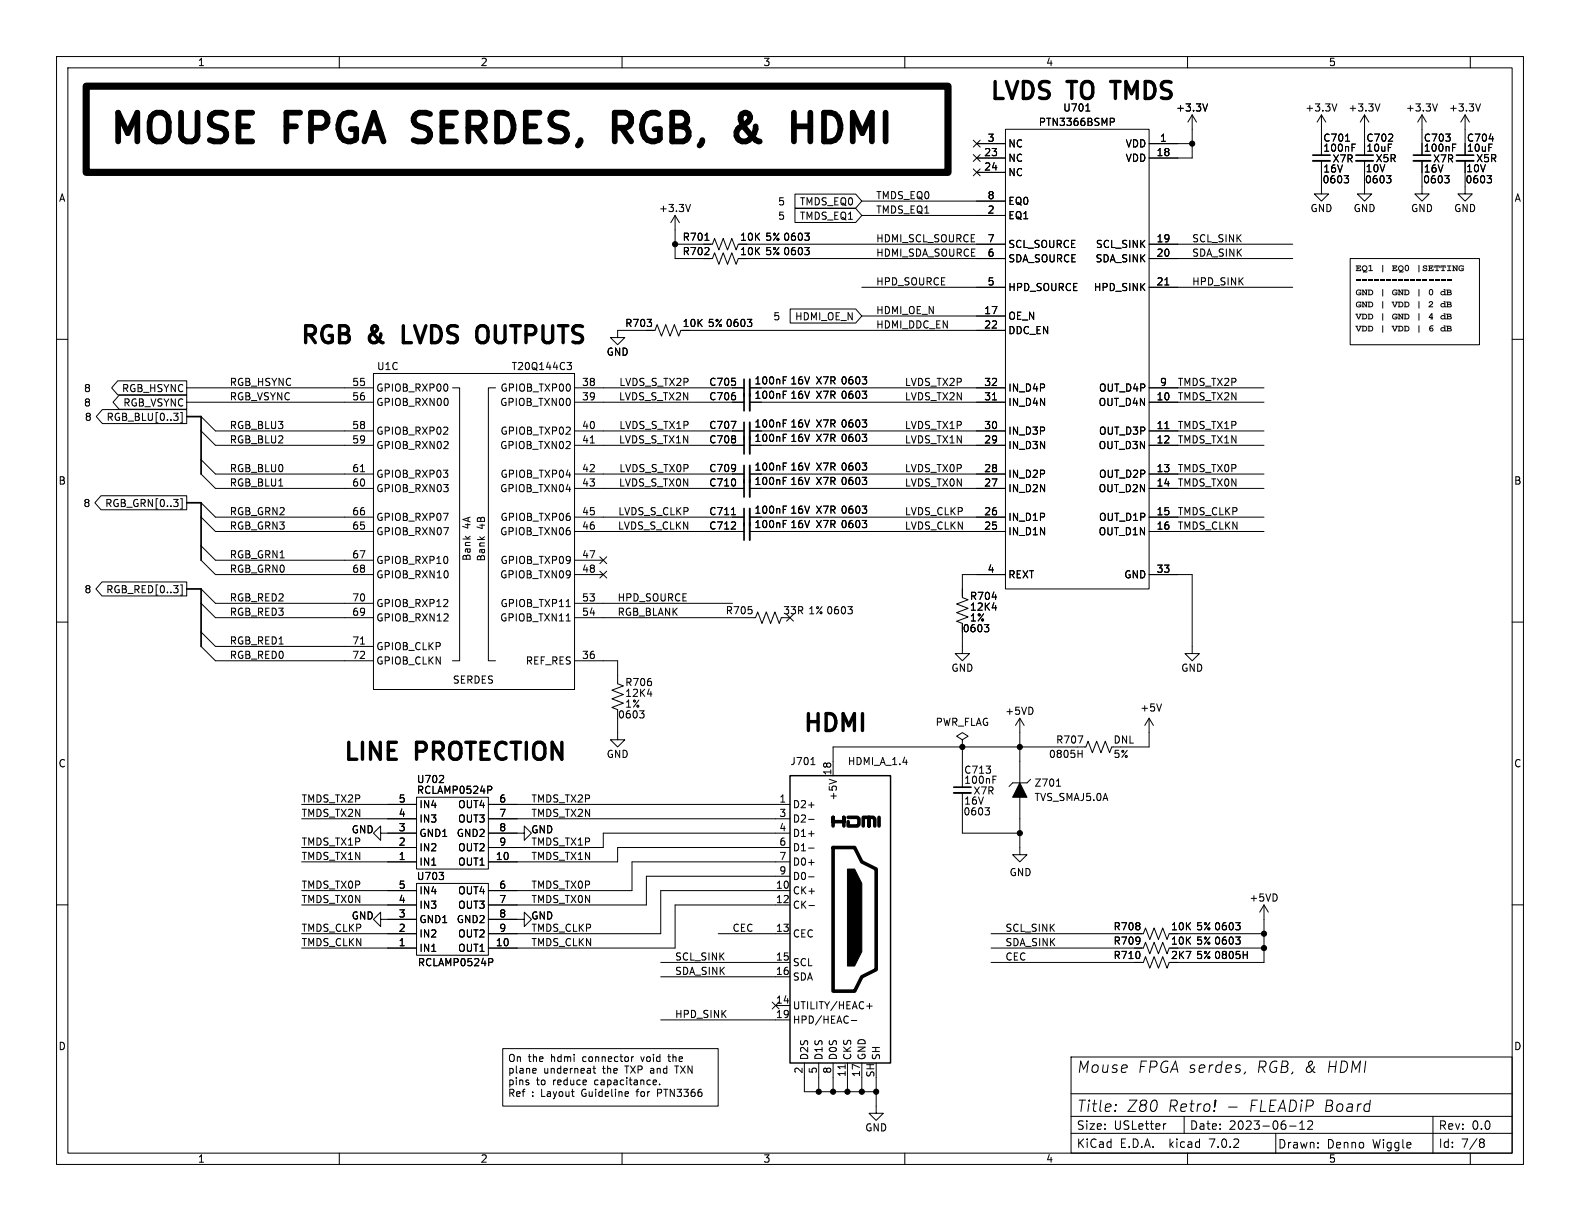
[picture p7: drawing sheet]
<svg xmlns="http://www.w3.org/2000/svg" width="279mm" height="216mm" viewBox="0 0 279 216" stroke-linecap="round" stroke-linejoin="round" font-family="sans-serif">
<g fill="none" stroke="#000" stroke-width=".18">
<path d="M10 10h259.4v195.9h-259.4zM12 12h255.4v191.9h-255.4zM60 10v2M110 10v2M160 10v2M192 19.6h.7M210 10v2M213.5 18.4l-.4 1.2M236.4 18.4l-.4 1.2M244 18.4l-.4 1.2M254.2 18.4l-.4 1.2M260 10v2"/>
<path d="M261.8 18.4l-.4 1.2M119.4 38.1v7.6h6.6l.4-1 .7 2 .8-2 .8 2 .7-2 .8 2 .4-1M119.4 38.1l-.8 1.3M119.4 38.1l.7 1.3M122.1 36.1l-.4 1.3M140.6 36.9h10.7l1.1 1.2-1.1 1.2h-10.7zM140.6 34.3h10.7l1.1 1.3-1.1 1.2h-10.7zM152.4 38.1h25.4M152.4 35.6h25.4M172.1 29.9l1.2 1.2M172.1 24.8l1.2 1.2M172.1 27.3l1.2 1.2"/>
<path d="M172.7 25.4h5.1M172.7 27.9h5.1M172.7 30.5h5.1M173.3 29.9l-1.2 1.2M173.3 24.8l-1.2 1.2M173.3 27.3l-1.2 1.2M177.8 22.9h25.4v81.2h-25.4zM196.3 20.9h.5l.3 .2-.2 .4-.6 .1M203.2 25.4h7.6M210.8 20.3l-.7 1.3M210.8 20.3v7.6h-7.6M210.8 20.3l.8 1.3"/>
<path d="M233.7 28.4v5.9h1.2l-1.2 1.3-1.3-1.3h1.3M233.7 20.3v5.1M233.7 20.3l-.8 1.3M233.7 20.3l.7 1.3M237.7 31.1h.8l-.4 .5M237.9 25h.8M238.2 31.6l.3 .2v.3l-.3 .2M239.1 25.5h.6M241.3 28.4v5.9h1.3l-1.3 1.3-1.3-1.3h1.3M241.3 20.3l-.8 1.3M241.3 20.3v5.1M241.3 20.3l.8 1.3"/>
<path d="M245.2 31.1h.8l-.5 .5M245.7 31.6l.3 .2v.3l-.3 .2M251.5 28.4v5.9h1.2l-1.2 1.3-1.3-1.3h1.3M251.5 20.3v5.1M251.5 20.3l-.8 1.3M251.5 20.3l.7 1.3M255.5 31.1h.8l-.5 .5M256 31.6l.3 .2v.3l-.3 .2M256.9 25.5h.6M259.1 28.4v5.9h1.2l-1.2 1.3-1.3-1.3h1.3M259.1 20.3l-.8 1.3M259.1 20.3v5.1"/>
<path d="M259.1 20.3l.7 1.3M263 31.1h.7l-.4 .5M263.5 31.6l.2 .2v.3l-.2 .2M10 60h2M119.4 43.2h6.6l.4-1 .7 2 .8-2 .8 2 .7-2 .8 2 .4-1M120.4 58.4l-.4 1-.7-2-.8 2-.8-2-.7 2-.8-2-.4 1h-6.6v1.3h1.3l-1.3 1.3-1.3-1.3h1.3M121.9 58.4h55.9M124.7 42.5h.7M132.1 43.2h45.7M132.1 45.7h45.7M132.2 56.5h.7l-.4 .5M132.7 57l.2 .2v.3l-.2 .2"/>
<path d="M139.7 54.6h11.6l1.1 1.3-1.1 1.2h-11.6zM142.3 41.2h.8l-.4 .5M142.3 43.8h.8l-.4 .5M142.9 41.7l.2 .3v.3l-.2 .2M142.9 44.3l.2 .2v.3l-.2 .2M152.4 55.9h25.4M152.4 50.8h25.4M203.2 43.2h25.4M203.2 45.7h25.4M203.2 50.8h25.4M206 50.4h.7M238.8 45.7h22.8v15.3h-22.8z"/>
<path d="M267.4 60h2M18.1 72.4h14.9v2.5h-14.9l-1.1-1.2zM20.8 67.3h12.2v2.5h-12.2l-1.1-1.2zM21.1 69.9h11.9v2.5h-11.9l-1.1-1.3zM30.7 73.1h.8l-.4 .5M31.4 73.6l.1 .2-.1 .5M31.9 72.9h.3v1.9h-.3M33 71.1h33M33 68.6h33M35.6 73.7l2.5 2.5h27.9M35.6 76.2l2.5 2.5h27.9M66 66h35.6v55.9h-35.6z"/>
<path d="M80 68.6h1.3v48.2h-1.3M87.6 68.6h-1.2v48.2h1.2M100.3 64.1h.8l-.5 .5 .4 .1 .1 .4-.3 .3h-.3M101.6 71.1h30M101.6 76.2h30M101.6 78.7h30M101.6 68.6h30M104.4 78.3h.7M132.6 71.1h45.2M132.6 76.2h45.2M132.6 78.7h45.2M132.6 68.6h45.2"/>
<path d="M138.5 66.6h.6M138.5 69.2h.6M138.5 74.2h.6M138.5 76.8h.6M152.5 66.6h.8l-.5 .5M152.5 69.2h.8l-.5 .5M152.5 74.2h.8l-.5 .5M152.5 76.8h.8l-.5 .5M153 67.1l.3 .3v.3l-.3 .2M153 69.7l.3 .2v.3l-.3 .2M153 74.7l.3 .3v.3l-.3 .2M153 77.3l.3 .2v.3l-.3 .3"/>
<path d="M175.5 70.7h.7M203.2 71.1h20.3M203.2 76.2h20.3M203.2 78.7h20.3M203.2 68.6h20.3M206 75.8h.7M17.9 87.7h15.1v2.4h-15.1l-1.1-1.2zM31.9 88.2h.3v1.8h-.3M35.6 81.3l2.5 2.5h27.9M35.6 83.8l2.5 2.6h27.9M35.6 88.9l2.5 2.5h27.9M35.6 91.4l2.5 2.6h27.9"/>
<path d="M35.6 99.1l2.5 2.5h27.9M35.6 96.5l2.5 2.6h27.9M63.7 83.4h.8M101.6 83.8h30M101.6 86.4h30M101.6 91.4h30M101.6 94h30M101.6 99.1h5.1M106.1 98.5l1.2 1.2M107.3 98.5l-1.2 1.2M129.4 91h.7M132.6 83.8h45.2"/>
<path d="M132.6 86.4h45.2M132.6 91.4h45.2M132.6 94h45.2M138.5 81.9h.6M138.5 89.5h.6M138.5 84.4h.6M138.5 92h.6M152.5 81.9h.8l-.5 .5M152.5 89.5h.8l-.5 .5M152.5 84.4h.8l-.5 .5M152.5 92h.8l-.5 .5M153 82.4l.3 .2v.3l-.3 .2"/>
<path d="M153 84.9l.3 .2v.3l-.3 .3M153 90l.3 .2v.3l-.3 .3M153 92.5l.3 .3v.3l-.3 .2M203.2 83.8h20.3M203.2 86.4h20.3M203.2 91.4h20.3M203.2 94h20.3M10 110h2M18 102.9h15v2.5h-15l-1-1.3zM31.9 103.4h.3v1.8h-.3M35.6 114.3l2.5 2.5h27.9M35.6 104.1l2.5 2.6h27.9"/>
<path d="M35.6 106.7l2.5 2.5h27.9M35.6 111.8l2.5 2.5h27.9M63.7 113.9h.8M100.1 107.3h.8M100.1 109.8h.8M101.6 116.8h7.6v4.1l1 .4-2 .7 2 .8-2 .8 2 .7-2 .8 1 .4M101.6 109.2h32l.4-1 .7 2 .8-2 .8 2 .7-2 .8 2 .4-1M101.6 101.6h5.1M101.6 106.7h27.9M106.1 101l1.2 1.2M107.3 101l-1.2 1.2M139.1 108.6l1.2 1.2"/>
<path d="M140.3 108.6l-1.2 1.2M149.9 107.3h.8l-.4 .5M150.5 107.8l.2 .2v.3l-.2 .2M170.2 111.8v3.8h1.2l-1.2 1.2-1.3-1.2h1.3M174.1 110.4h.7l-.4 .5M174.6 110.9l.2 .3v.3l-.2 .2M175.5 107.5h.7M177.8 101.6h-7.6v4.1l1 .3-2 .8 2 .8-2 .7 2 .8-2 .8 1 .3M203.2 101.6h7.6v14h1.3l-1.3 1.2-1.3-1.2h1.3M267.4 110h2M77.7 138.4h.7M78.4 137.2v.5"/>
<path d="M86.3 139h.4l.3 .3-.1 .3-.6 .1M109.2 127v3.8h1.3l-1.3 1.3-1.3-1.3h1.3M113.1 125.7h.8l-.4 .5M113.6 126.2l.3 .2v.3l-.3 .3M114.5 122.7h.8M143.4 135.2h.7M146.6 137.8l1.3 .4M170.2 130.8l1-.6-1-.7-1 .7 1 .6v1.3M170.2 132.1h.1M170.2 132.1v5.1M175.6 137.2h.6M180.3 127l-.7 1.3"/>
<path d="M180.3 127v11.4M180.3 127l.8 1.3M182.2 137.8l-.6 .6h-2.5l-.7 .7M186.8 139h.7M190.6 133.3h.8M191.4 132.7v1.2M196.6 132.1l-.4 1-.7-2-.8 2-.8-2-.7 2-.8-2-.4 1h-44.7v5.1M203.2 127l-.8 1.3M203.2 127v5.1h-5.1M203.2 127l.8 1.3M205.4 124.5l-.4 1.2M10 160h2"/>
<path d="M53.3 142.2h20.4M53.3 157.5h20.4M53.3 144.8h20.4M53.3 149.9h20.4M53.3 152.4h20.4M67.3 147.3v-1.2l-1.3 1.2 1.3 1.3v-1.3h6.4M73.7 141h12.7v12.7h-12.7zM73.7 156.2h12.7v12.7h-12.7zM86.4 147.3h6.3v-1.2l1.3 1.2-1.3 1.3v-1.3M86.4 142.2h53.3M86.4 144.8h53.3M139.7 152.4h-27.9v5.1h-25.4"/>
<path d="M139.7 157.5h-22.9v7.6h-30.4M139.7 154.9h-25.4v5.1h-27.9M139.7 147.3h-33v2.6h-20.3M139.7 149.9h-30.5v2.5h-22.8M143 144.9h1M143 150h1M143 155h1M170.2 140.2v7.1h10.1M174.2 142.8h.8l-.4 .5M174.7 143.3l.3 .3v.3l-.3 .2M180.3 141v10.1h1.3l-1.3 1.3-1.2-1.3h1.2M267.4 160h2"/>
<path d="M53.3 160h20.4M53.3 165.1h20.4M53.3 167.6h20.4M67.3 162.6v-1.3l-1.3 1.3 1.3 1.2v-1.2h6.4M86.4 162.6h6.3v-1.3l1.3 1.3-1.3 1.2v-1.2M86.4 169.5h.5l.2 .2-.1 .4-.6 .1M116.8 170.2h22.9M116.8 172.7h22.9M127 165.1h12.7M136.6 177.2l1.2 1.2M137.2 177.8h2.5M137.8 177.2l-1.2 1.2"/>
<path d="M139.7 160h-20.3v7.6h-33M143.1 160.1h.9M153.3 177.9h.9M175.3 170.2h26.9l.4-1 .7 2 .8-2 .8 2 .7-2 .8 2 .4-1M175.3 167.6h26.9l.4-1 .7 2.1 .8-2.1 .8 2.1 .7-2.1 .8 2.1 .4-1.1M175.3 165.1h26.9l.4-1 .7 2 .8-2 .8 2 .7-2 .8 2 .4-1M208.3 165.1h15.2M208.3 167.6h15.2M218.5 165.7h.8l-.4 .5M218.5 163.1h.8l-.4 .5M219.1 166.2l.2 .2v.3l-.2 .3M219.1 163.6l.2 .3v.3l-.2 .2"/>
<path d="M219.8 168.8h.8M220.6 168.2v1.3M223.5 160v10.2h-15.2M223.5 160l-.7 1.3M223.5 160l.8 1.3M88.9 185.4h38.1v10.2h-38.1zM94.6 188.9l.2 .3-.6 .1M94.8 189.7l-.2 .1M104.9 188.9h.4M105 188.5v1.1l.3 .2M111.1 193.8l-.1 .1M111.1 193.1v.2l-.6 .2"/>
<path d="M111.7 186.9v.8M112 186.9l-.3 .2M115.7 191h.3l.1 .3-.6 .1M116 191.8h-.3M116.6 191.7v.1M116.8 180.3h22.9M142.2 188v5h12.7M144.8 188v5M147.3 188v5M149.5 188.3v.7M149.9 188v5M150.5 180.4h1"/>
<path d="M152.4 188v5M154.9 190.5v6.4h1.3l-1.3 1.2-1.2-1.2h1.2M189.4 186.9h78v17h-78zM189.4 197.4h78M189.4 193.4h78M206.2 198.7l-.3 .1M209.4 197.4v3M217.3 195.8h1.5M220.2 189.5l-.2 .4M228 199.1h1.2M229.8 199.7h.9M229.8 198.6l.5-.4v1.5"/>
<path d="M231.3 198.3l.5-.1 .2 .1 .1 .3-.9 1.1h.9M253.4 197.4v6.5M60 203.9v2M110 203.9v2M160 203.9v2M189.4 200.4h78M210 203.9v2M225.6 200.4v3.5M260 203.9v2M261.9 201.4h.3l.3 .3-.3 .3M261.9 202h.3M262.2 202l.2 .2 .1 .4-.3 .3h-.3"/>
</g>
<path d="M147.3 146.1v-1.6v.8h1.9v-.8v1.6M147.3 149.9h3.8l1.3 2.5 2.5 1.3v17.8l-2.5 1.2-1.3 2.6h-3.8zM150 144.5h1.6l.3 .3v1l-.3 .3h-1.6v-.8M152.7 146.1v-1.6h1v1.6v-1.6h.7l.3 .3v1.3M155.4 144.5v1.6" fill="none" stroke="#000" stroke-width=".63"/>
<path d="M139.7 137.2h17.8v50.8h-17.8z" fill="none" stroke="#000" stroke-width=".25"/>
<g fill="#000" stroke="#000" stroke-width=".18">
<path d="M149.9 153.7h1.2l1.3 2.5v12.1l-1.3 2.5h-1.2zM180.3 138.4l1.3 2.6h-2.5z"/>
<circle cx="210.8" cy="25.4" r=".46"/>
<circle cx="119.4" cy="43.2" r=".46"/>
<circle cx="170.2" cy="132.1" r=".46"/>
<circle cx="180.3" cy="132.1" r=".46"/>
<circle cx="180.3" cy="147.3" r=".46"/>
<circle cx="223.5" cy="165.1" r=".46"/>
<circle cx="223.5" cy="167.6" r=".46"/>
<circle cx="144.8" cy="193" r=".46"/>
<circle cx="147.3" cy="193" r=".46"/>
<circle cx="149.9" cy="193" r=".46"/>
<circle cx="152.4" cy="193" r=".46"/>
<circle cx="154.9" cy="193" r=".46"/>
</g>
<path d="M232.2 28.4h3M239.8 28.4h3M249.9 28.4h3.1M257.6 28.4h3M132.6 67.1v5.5M132.6 74.7v5.6M132.6 82.3v5.6M132.6 89.9v5.6M168.7 140.2h3" fill="none" stroke="#000" stroke-width=".33"/>
<path d="M232.2 27.4h3M239.8 27.4h3M249.9 27.4h3.1M257.6 27.4h3M33 73.7h2.6v10.1M131.6 67.1v5.5M131.6 74.7v5.6M33 88.9h2.6v10.2M131.6 82.3v5.6M131.6 89.9v5.6M33 104.1h2.6v10.2M168.7 139.2h3" fill="none" stroke="#000" stroke-width=".3"/>
<path d="M15.2 15.2h152.4v15.3h-152.4z" fill="none" stroke="#000" stroke-width="1.3"/>
<path d="M110.6 19.9h-1.9v5.1M131.7 19.9l.7 .3a.93 .93 0 0 1-.2 1.4l-1.5 1M143.3 19.9v5.1M108.7 22.6h1.9M109.9 22.6l1.7 2.4M131.7 22.6l1.9 2.2M133.4 23.6l-1 1.2-.5 .2h-.7M140.4 22.3h2.9" fill="none" stroke="#000" stroke-width="1"/>
<g fill="#000">
<path d="M242 47l.5-.2v1h.2v.1h-.7v-.1h.3v-.7h-.2zM244.5 46.9h.1l-.1 1.3zM244.5 51.1l.1 .1-.1 1.2zM244.5 53.3h.1l-.1 1.3zM244.5 55.4l.1 .1-.1 1.2zM244.5 57.5l.1 .1-.1 1.2zM245.2 49.5h.8v.2h-.8zM248.5 46.9l.4-.1 .2 .3 .1 .5-.3 .3h-.3l-.2-.2v-.2h.2l.1 .2 .1 .1 .2-.2v-.4l-.2-.2-.2 .1v.4h-.2zM250.9 46.9h.1l-.1 1.3zM250.9 51.1l.1 .1-.1 1.2zM250.9 53.3h.1l-.1 1.3zM250.9 55.4l.1 .1-.1 1.2z"/>
<path d="M250.9 57.5l.1 .1-.1 1.2zM252.7 53.4l.4-.2 .3 .2v.3l-.5 .5 .5-.1v.2h-.8v-.2l.6-.5-.2-.2-.3 .2zM252.8 51.2l.4-.1 .2 .3v.5l-.2 .3h-.3l-.2-.3v-.1h.1l.1 .2h.2l.2-.2-.1-.4-.1-.1-.2 .1-.1 .4h-.1zM252.9 57.7l.3-.2 .3 .1-.1 .1-.4 .1-.1 .2 .3-.1 .2 .2 .1 .3-.2 .2h-.3l-.2-.2-.1-.1 .4 .2 .2-.2-.2-.2-.4 .2zM253.1 55.4h.2l.1 1.1-.4-.1 .1-.2h-.4v-.2h.4v-.4l-.2 .4h-.2zM254.8 51.6l.3-.2 .3 .1-.1-.3 .3-.1v.9l.1 .2h-.8l-.2-.4 .5 .3 .2-.3-.3-.2-.4 .2zM254.8 53.7l.3-.1 .3 .1-.1-.4h.3v.9l.1 .1h-.8l-.2-.3 .5 .2 .2-.3-.3-.2-.4 .3zM254.8 55.8l.3-.1 .3 .1-.1-.4h.3v.9l.1 .1h-.8l-.2-.3 .5 .2 .2-.2-.3-.2-.4 .2zM254.8 58l.3-.2 .3 .1-.1-.3 .3-.1v.9l.1 .2h-.8l-.2-.4 .5 .3 .2-.3-.3-.2-.4 .2zM255.8 51.2l.8 .1v.4l.1 .2v.2l-.9 .1 .1-.4h.2v.2l.5-.1-.2-.1h-.5v-.4h.2v.2h.3l.1-.2h-.7zM255.8 53.4h.8v.4l.1 .2v.2l-.9 .1 .1-.4h.2v.3l.5-.1-.2-.2h-.5v-.4h.2v.2h.3l.1-.1-.7-.1zM255.8 55.5l.8 .1v.3l.1 .3v.2l-.9 .1 .1-.5h.2v.3l.5-.1-.2-.1-.5-.1v-.4h.2v.3l.3-.1 .1-.1-.7-.1z"/>
<path d="M255.8 57.6l.8 .1v.4l.1 .2v.2l-.9 .1 .1-.4h.2v.2l.5-.1-.2-.1h-.5v-.4h.2v.2h.3l.1-.2h-.7z"/>
</g>
<g font-size="7.1">
<text x="19.7" y="27.3">MOUSE</text>
<text x="51" y="27.3">FPGA SERDES,</text>
<text x="112.1" y="27.3">RGB,</text>
<text x="135.1" y="27.3">&amp;</text>
<text x="146.8" y="27.3">HDMI</text>
</g>
<g font-size="4.2">
<text x="175.3" y="17.8">LVDS TO TMDS</text>
<text x="53.3" y="61">RGB &amp;</text>
<text x="72.4" y="61">LVDS OUTPUTS</text>
<text x="142.2" y="129.5">HDMI</text>
<text x="61" y="134.6">LINE</text>
<text x="73.8" y="134.6">PROTECTION</text>
</g>
<g font-size="2.8">
<text x="190.4" y="189.9">Mouse</text>
<text x="201.1" y="189.9">FPGA serdes,</text>
<text x="222" y="189.9">RGB, &amp;</text>
<text x="234.4" y="189.9">HDMI</text>
<text x="190.4" y="196.8">Title:</text>
<text x="199.2" y="196.8">Z80</text>
<text x="206.4" y="196.8">Retro!</text>
<text x="220.6" y="196.8">FLEADiP Board</text>
</g>
<g font-size="2.1">
<text x="190.4" y="203.1">KiCad</text>
<text x="190.4" y="199.9">Size:</text>
<text x="197" y="199.9">USLetter</text>
<text x="198.1" y="203.1">E.D.A.</text>
<text x="206.8" y="203.1">kicad</text>
<text x="210.4" y="199.9">Date:</text>
<text x="213.9" y="203.1">7.0.2</text>
<text x="217.3" y="199.9">2023-06-12</text>
<text x="226" y="203.2">Drawn:</text>
<text x="234.7" y="203.2">Denno</text>
<text x="242.7" y="203.2">Wiggle</text>
<text x="254.4" y="199.9">Rev:</text>
<text x="254.4" y="203.1">Id:</text>
<text x="258.4" y="203.1">7/8</text>
<text x="260.3" y="199.9">0.0</text>
</g>
<g font-size="1.8">
<text x="35" y="11.8">1</text>
<text x="85" y="11.8">2</text>
<text x="135" y="11.8">3</text>
<text x="185" y="11.8">4</text>
<text x="235" y="11.8">5</text>
<text x="183.6" y="22.4">PTN3366BSMP</text>
<text x="188" y="19.9">U701</text>
<text x="207.9" y="19.9">+3.3V</text>
<text x="230.8" y="19.9">+3.3V</text>
<text x="238.4" y="19.9">+3.3V</text>
<text x="248.6" y="19.9">+3.3V</text>
<text x="256.2" y="19.9">+3.3V</text>
<text x="174" y="27.7">23</text>
<text x="174.6" y="25.1">3</text>
<text x="178.3" y="28.8">NC</text>
<text x="178.3" y="26.2">NC</text>
<text x="198.9" y="26.2">VDD</text>
<text x="198.9" y="28.8">VDD</text>
<text x="204.5" y="27.7">18</text>
<text x="205.1" y="25.1">1</text>
<text x="233.9" y="25.2">C701</text>
<text x="233.9" y="27">100nF</text>
<text x="235.6" y="28.9">X7R</text>
<text x="241.6" y="25.2">C702</text>
<text x="241.6" y="27">10uF</text>
<text x="243.2" y="28.8">X5R</text>
<text x="251.7" y="25.2">C703</text>
<text x="251.7" y="27">100nF</text>
<text x="253.4" y="28.9">X7R</text>
<text x="259.3" y="25.2">C704</text>
<text x="259.3" y="27">10uF</text>
<text x="261" y="28.8">X5R</text>
<text x="10.4" y="35.8">A</text>
<text x="154.9" y="35.3">TMDS_EQ0</text>
<text x="174" y="30.2">24</text>
<text x="174.6" y="35.3">8</text>
<text x="178.3" y="31.3">NC</text>
<text x="233.8" y="32.6">0603</text>
<text x="233.9" y="30.7">16V</text>
<text x="241.3" y="32.6">0603</text>
<text x="241.4" y="30.6">10V</text>
<text x="251.6" y="32.6">0603</text>
<text x="251.7" y="30.7">16V</text>
<text x="259.1" y="32.6">0603</text>
<text x="259.2" y="30.6">10V</text>
<text x="267.8" y="35.8">A</text>
<text x="116.5" y="37.7">+3.3V</text>
<text x="137.5" y="39">5</text>
<text x="137.5" y="36.5">5</text>
<text x="141.3" y="39">TMDS_EQ1</text>
<text x="141.3" y="36.5">TMDS_EQ0</text>
<text x="154.9" y="37.8">TMDS_EQ1</text>
<text x="174.6" y="37.8">2</text>
<text x="178.3" y="38.9">EQ1</text>
<text x="178.3" y="36.4">EQ0</text>
<text x="231.7" y="37.7">GND</text>
<text x="239.3" y="37.7">GND</text>
<text x="249.5" y="37.7">GND</text>
<text x="257.1" y="37.7">GND</text>
<text x="120.7" y="42.7">R701</text>
<text x="120.7" y="45.3">R702</text>
<text x="130.8" y="42.7">10K</text>
<text x="130.8" y="45.3">10K</text>
<text x="135.3" y="42.7">5% 0603</text>
<text x="135.3" y="45.3">5% 0603</text>
<text x="154.9" y="45.5">HDMI_SDA_SOURCE</text>
<text x="154.9" y="42.9">HDMI_SCL_SOURCE</text>
<text x="174.6" y="45.5">6</text>
<text x="174.6" y="42.9">7</text>
<text x="178.3" y="46.5">SDA_SOURCE</text>
<text x="178.3" y="44">SCL_SOURCE</text>
<text x="193.6" y="46.5">SDA_SINK</text>
<text x="193.7" y="44">SCL_SINK</text>
<text x="204.5" y="42.9">19</text>
<text x="204.5" y="45.5">20</text>
<text x="210.8" y="45.5">SDA_SINK</text>
<text x="210.8" y="42.9">SCL_SINK</text>
<text x="154.9" y="50.5">HPD_SOURCE</text>
<text x="174.6" y="50.5">5</text>
<text x="178.3" y="51.6">HPD_SOURCE</text>
<text x="193.3" y="51.6">HPD_SINK</text>
<text x="204.5" y="50.5">21</text>
<text x="210.8" y="50.5">HPD_SINK</text>
<text x="239.7" y="48.8">EQ1 |</text>
<text x="239.7" y="53.1">GND |</text>
<text x="246.1" y="48.8">EQ0 |SETTING</text>
<text x="246.1" y="53.1">GND |</text>
<text x="110.5" y="58">R703</text>
<text x="120.7" y="58">10K</text>
<text x="125.1" y="58">5% 0603</text>
<text x="136.6" y="56.8">5</text>
<text x="140.5" y="56.8">HDMI_OE_N</text>
<text x="154.9" y="55.6">HDMI_OE_N</text>
<text x="154.9" y="58.2">HDMI_DDC_EN</text>
<text x="174" y="55.6">17</text>
<text x="174" y="58.2">22</text>
<text x="178.3" y="56.7">OE_N</text>
<text x="178.3" y="59.2">DDC_EN</text>
<text x="239.7" y="55.2">GND |</text>
<text x="239.7" y="57.3">VDD |</text>
<text x="239.7" y="59.5">VDD |</text>
<text x="246.1" y="55.2">VDD |</text>
<text x="246.1" y="57.3">GND |</text>
<text x="246.1" y="59.5">VDD |</text>
<text x="66.6" y="65.6">U1C</text>
<text x="90.4" y="65.6">T20Q144C3</text>
<text x="107.2" y="63.1">GND</text>
<text x="14.7" y="69.5">8</text>
<text x="21.4" y="69.5">RGB_HSYNC</text>
<text x="40.6" y="70.9">RGB_VSYNC</text>
<text x="40.6" y="68.3">RGB_HSYNC</text>
<text x="62.2" y="68.3">55</text>
<text x="62.2" y="70.9">56</text>
<text x="66.5" y="69.4">GPIOB_RXP00</text>
<text x="66.5" y="71.9">GPIOB_RXN00</text>
<text x="88.3" y="71.9">GPIOB_TXN00</text>
<text x="88.4" y="69.4">GPIOB_TXP00</text>
<text x="102.9" y="68.3">38</text>
<text x="102.9" y="70.9">39</text>
<text x="109.3" y="70.9">LVDS_S_TX2N</text>
<text x="109.4" y="68.3">LVDS_S_TX2P</text>
<text x="125.4" y="68.4">C705</text>
<text x="125.4" y="70.9">C706</text>
<text x="133.4" y="68.1">100nF</text>
<text x="133.4" y="70.7">100nF</text>
<text x="139.7" y="68.1">16V</text>
<text x="139.7" y="70.7">16V</text>
<text x="144.2" y="68.1">X7R 0603</text>
<text x="144.2" y="70.7">X7R 0603</text>
<text x="160" y="70.9">LVDS_TX2N</text>
<text x="160" y="68.3">LVDS_TX2P</text>
<text x="174" y="70.9">31</text>
<text x="174" y="68.3">32</text>
<text x="178.3" y="71.9">IN_D4N</text>
<text x="178.3" y="69.4">IN_D4P</text>
<text x="194.2" y="71.9">OUT_D4N</text>
<text x="194.2" y="69.4">OUT_D4P</text>
<text x="204.5" y="70.9">10</text>
<text x="205.1" y="68.3">9</text>
<text x="208.3" y="70.9">TMDS_TX2N</text>
<text x="208.3" y="68.3">TMDS_TX2P</text>
<text x="14.7" y="72">8</text>
<text x="14.9" y="74.6">8</text>
<text x="18.7" y="74.6">RGB_BLU[0..3]</text>
<text x="21.7" y="72">RGB_VSYNC</text>
<text x="40.6" y="75.9">RGB_BLU3</text>
<text x="62.2" y="75.9">58</text>
<text x="66.5" y="77">GPIOB_RXP02</text>
<text x="88.4" y="77">GPIOB_TXP02</text>
<text x="102.9" y="75.9">40</text>
<text x="109.4" y="75.9">LVDS_S_TX1P</text>
<text x="125.4" y="76">C707</text>
<text x="133.4" y="75.8">100nF</text>
<text x="139.7" y="75.8">16V</text>
<text x="144.2" y="75.8">X7R 0603</text>
<text x="160" y="75.9">LVDS_TX1P</text>
<text x="174" y="75.9">30</text>
<text x="178.3" y="77">IN_D3P</text>
<text x="194.2" y="77">OUT_D3P</text>
<text x="204.5" y="75.9">11</text>
<text x="208.3" y="75.9">TMDS_TX1P</text>
<text x="40.6" y="78.5">RGB_BLU2</text>
<text x="40.6" y="83.6">RGB_BLU0</text>
<text x="62.2" y="78.5">59</text>
<text x="62.2" y="83.6">61</text>
<text x="66.5" y="79.6">GPIOB_RXN02</text>
<text x="88.3" y="79.6">GPIOB_TXN02</text>
<text x="102.9" y="78.5">41</text>
<text x="102.9" y="83.6">42</text>
<text x="109.3" y="78.5">LVDS_S_TX1N</text>
<text x="109.4" y="83.6">LVDS_S_TX0P</text>
<text x="125.4" y="78.5">C708</text>
<text x="125.4" y="83.6">C709</text>
<text x="133.4" y="78.3">100nF</text>
<text x="133.4" y="83.4">100nF</text>
<text x="139.7" y="78.3">16V</text>
<text x="139.7" y="83.4">16V</text>
<text x="144.2" y="78.3">X7R 0603</text>
<text x="144.2" y="83.4">X7R 0603</text>
<text x="160" y="83.6">LVDS_TX0P</text>
<text x="160" y="78.5">LVDS_TX1N</text>
<text x="174" y="83.6">28</text>
<text x="174" y="78.5">29</text>
<text x="178.3" y="79.6">IN_D3N</text>
<text x="194.2" y="79.6">OUT_D3N</text>
<text x="204.5" y="78.5">12</text>
<text x="204.5" y="83.6">13</text>
<text x="208.3" y="78.5">TMDS_TX1N</text>
<text x="208.3" y="83.6">TMDS_TX0P</text>
<text x="10.3" y="85.8">B</text>
<text x="14.6" y="89.8">8</text>
<text x="18.5" y="89.8">RGB_GRN[0..3]</text>
<text x="40.6" y="86.1">RGB_BLU1</text>
<text x="62.2" y="86.1">60</text>
<text x="66.5" y="87.2">GPIOB_RXN03</text>
<text x="66.5" y="84.6">GPIOB_RXP03</text>
<text x="88.3" y="87.2">GPIOB_TXN04</text>
<text x="88.4" y="84.6">GPIOB_TXP04</text>
<text x="102.9" y="86.1">43</text>
<text x="109.3" y="86.1">LVDS_S_TX0N</text>
<text x="125.4" y="86.2">C710</text>
<text x="133.4" y="85.9">100nF</text>
<text x="139.7" y="85.9">16V</text>
<text x="144.2" y="85.9">X7R 0603</text>
<text x="160" y="86.1">LVDS_TX0N</text>
<text x="174" y="86.1">27</text>
<text x="178.3" y="87.2">IN_D2N</text>
<text x="178.3" y="84.6">IN_D2P</text>
<text x="194.2" y="87.2">OUT_D2N</text>
<text x="194.2" y="84.6">OUT_D2P</text>
<text x="204.5" y="86.1">14</text>
<text x="208.3" y="86.1">TMDS_TX0N</text>
<text x="267.7" y="85.8">B</text>
<text x="40.6" y="93.7">RGB_GRN3</text>
<text x="40.6" y="91.2">RGB_GRN2</text>
<text x="62.2" y="93.7">65</text>
<text x="62.2" y="91.2">66</text>
<text x="66.5" y="94.8">GPIOB_RXN07</text>
<text x="66.5" y="92.3">GPIOB_RXP07</text>
<text x="83.4" y="93.5" transform="rotate(-90 83.4 93.5)">4A</text>
<text x="85.9" y="93.6" transform="rotate(-90 85.9 93.6)">4B</text>
<text x="88.3" y="94.8">GPIOB_TXN06</text>
<text x="88.4" y="92.3">GPIOB_TXP06</text>
<text x="102.9" y="91.2">45</text>
<text x="102.9" y="93.7">46</text>
<text x="109.2" y="93.7">LVDS_S_CLKN</text>
<text x="109.2" y="91.2">LVDS_S_CLKP</text>
<text x="125.4" y="91.2">C711</text>
<text x="125.4" y="93.8">C712</text>
<text x="133.4" y="91">100nF</text>
<text x="133.4" y="93.5">100nF</text>
<text x="139.7" y="91">16V</text>
<text x="139.7" y="93.5">16V</text>
<text x="144.2" y="91">X7R 0603</text>
<text x="144.2" y="93.5">X7R 0603</text>
<text x="160" y="93.7">LVDS_CLKN</text>
<text x="160" y="91.2">LVDS_CLKP</text>
<text x="174" y="93.7">25</text>
<text x="174" y="91.2">26</text>
<text x="178.3" y="94.8">IN_D1N</text>
<text x="178.3" y="92.3">IN_D1P</text>
<text x="194.2" y="94.8">OUT_D1N</text>
<text x="194.2" y="92.3">OUT_D1P</text>
<text x="204.5" y="91.2">15</text>
<text x="204.5" y="93.7">16</text>
<text x="208.3" y="93.7">TMDS_CLKN</text>
<text x="208.3" y="91.2">TMDS_CLKP</text>
<text x="40.6" y="98.8">RGB_GRN1</text>
<text x="40.6" y="101.3">RGB_GRN0</text>
<text x="62.2" y="98.8">67</text>
<text x="62.2" y="101.3">68</text>
<text x="66.5" y="99.9">GPIOB_RXP10</text>
<text x="83.4" y="99.3" transform="rotate(-90 83.4 99.3)">Bank</text>
<text x="85.9" y="99.3" transform="rotate(-90 85.9 99.3)">Bank</text>
<text x="88.4" y="99.9">GPIOB_TXP09</text>
<text x="102.9" y="98.8">47</text>
<text x="102.9" y="101.3">48</text>
<text x="174.6" y="101.3">4</text>
<text x="204.5" y="101.3">33</text>
<text x="14.8" y="105.1">8</text>
<text x="18.7" y="105.1">RGB_RED[0..3]</text>
<text x="40.6" y="106.4">RGB_RED2</text>
<text x="62.2" y="106.4">70</text>
<text x="66.5" y="102.4">GPIOB_RXN10</text>
<text x="66.5" y="107.5">GPIOB_RXP12</text>
<text x="88.3" y="102.4">GPIOB_TXN09</text>
<text x="88.4" y="107.5">GPIOB_TXP11</text>
<text x="102.9" y="106.4">53</text>
<text x="109.2" y="106.4">HPD_SOURCE</text>
<text x="171.5" y="106.2">R704</text>
<text x="178.3" y="102.4">REXT</text>
<text x="198.7" y="102.4">GND</text>
<text x="40.6" y="109">RGB_RED3</text>
<text x="62.2" y="109">69</text>
<text x="66.5" y="110">GPIOB_RXN12</text>
<text x="88.3" y="110">GPIOB_TXN11</text>
<text x="102.9" y="109">54</text>
<text x="109.2" y="109">RGB_BLANK</text>
<text x="128.3" y="108.8">R705</text>
<text x="138.4" y="108.8">33R 1% 0603</text>
<text x="170.2" y="112">0603</text>
<text x="171.5" y="108.1">12K4</text>
<text x="171.5" y="110">1%</text>
<text x="40.6" y="114">RGB_RED1</text>
<text x="40.6" y="116.6">RGB_RED0</text>
<text x="62.2" y="114">71</text>
<text x="62.2" y="116.6">72</text>
<text x="66.5" y="115.1">GPIOB_CLKP</text>
<text x="66.5" y="117.7">GPIOB_CLKN</text>
<text x="92.9" y="117.7">REF_RES</text>
<text x="102.9" y="116.6">36</text>
<text x="168.2" y="118.9">GND</text>
<text x="208.8" y="118.9">GND</text>
<text x="80" y="121">SERDES</text>
<text x="110.5" y="121.5">R706</text>
<text x="110.5" y="123.4">12K4</text>
<text x="110.5" y="125.3">1%</text>
<text x="201.6" y="126">+5V</text>
<text x="109.2" y="127.2">0603</text>
<text x="165.4" y="128.5">PWR_FLAG</text>
<text x="177.7" y="126.6">+5VD</text>
<text x="186.7" y="131.6">R707</text>
<text x="196.9" y="131.6">DNL</text>
<text x="10.3" y="135.8">C</text>
<text x="107.2" y="134.2">GND</text>
<text x="139.7" y="135.4">J701</text>
<text x="147.1" y="137.2" transform="rotate(-90 147.1 137.2)">18</text>
<text x="149.9" y="135.4">HDMI_A_1.4</text>
<text x="170.4" y="137">C713</text>
<text x="185.4" y="134.2">0805H</text>
<text x="196.9" y="134.2">5%</text>
<text x="267.7" y="135.8">C</text>
<text x="53.3" y="142">TMDS_TX2P</text>
<text x="70.5" y="142">5</text>
<text x="73.7" y="138.6">U702</text>
<text x="73.7" y="140.5">RCLAMP0524P</text>
<text x="74.2" y="143.1">IN4</text>
<text x="80.9" y="143.1">OUT4</text>
<text x="88.2" y="142">6</text>
<text x="94" y="142">TMDS_TX2P</text>
<text x="137.8" y="142">1</text>
<text x="140.2" y="143.1">D2+</text>
<text x="148.1" y="141.7" transform="rotate(-90 148.1 141.7)">+5V</text>
<text x="170.4" y="138.7">100nF</text>
<text x="170.4" y="142.4">16V</text>
<text x="172.1" y="140.7">X7R</text>
<text x="182.9" y="139.3">Z701</text>
<text x="182.9" y="141.8">TVS_SMAJ5.0A</text>
<text x="53.3" y="144.5">TMDS_TX2N</text>
<text x="53.3" y="149.6">TMDS_TX1P</text>
<text x="62.1" y="147.5">GND</text>
<text x="70.5" y="149.6">2</text>
<text x="70.5" y="147.1">3</text>
<text x="70.5" y="144.5">4</text>
<text x="74.2" y="148.1">GND1</text>
<text x="74.2" y="145.6">IN3</text>
<text x="80.6" y="148.1">GND2</text>
<text x="80.9" y="145.6">OUT3</text>
<text x="88.2" y="144.5">7</text>
<text x="88.2" y="147.1">8</text>
<text x="88.2" y="149.6">9</text>
<text x="93.9" y="147.5">GND</text>
<text x="94" y="149.6">TMDS_TX1P</text>
<text x="94" y="144.5">TMDS_TX2N</text>
<text x="137.8" y="144.5">3</text>
<text x="137.8" y="147.1">4</text>
<text x="137.8" y="149.6">6</text>
<text x="140.2" y="145.6">D2-</text>
<text x="140.2" y="148.1">D1+</text>
<text x="170.3" y="144.3">0603</text>
<text x="53.3" y="152.1">TMDS_TX1N</text>
<text x="70.5" y="152.1">1</text>
<text x="73.7" y="155.8">U703</text>
<text x="74.2" y="153.2">IN1</text>
<text x="74.2" y="150.7">IN2</text>
<text x="80.9" y="153.2">OUT1</text>
<text x="80.9" y="150.7">OUT2</text>
<text x="87.6" y="152.1">10</text>
<text x="94" y="152.1">TMDS_TX1N</text>
<text x="137.8" y="152.1">7</text>
<text x="137.8" y="154.7">9</text>
<text x="140.2" y="150.7">D1-</text>
<text x="140.2" y="153.2">D0+</text>
<text x="140.2" y="155.8">D0-</text>
<text x="178.5" y="155.1">GND</text>
<text x="53.3" y="157.2">TMDS_TX0P</text>
<text x="53.3" y="159.8">TMDS_TX0N</text>
<text x="70.5" y="159.8">4</text>
<text x="70.5" y="157.2">5</text>
<text x="74.2" y="160.8">IN3</text>
<text x="74.2" y="158.3">IN4</text>
<text x="80.9" y="158.3">OUT4</text>
<text x="80.9" y="160.8">OUT3</text>
<text x="88.2" y="157.2">6</text>
<text x="88.2" y="159.8">7</text>
<text x="94" y="157.2">TMDS_TX0P</text>
<text x="94" y="159.8">TMDS_TX0N</text>
<text x="137.2" y="157.2">10</text>
<text x="137.2" y="159.8">12</text>
<text x="140.2" y="158.3">CK+</text>
<text x="140.2" y="160.8">CK-</text>
<text x="220.9" y="159.6">+5VD</text>
<text x="53.3" y="167.4">TMDS_CLKN</text>
<text x="53.3" y="164.8">TMDS_CLKP</text>
<text x="62.1" y="162.8">GND</text>
<text x="70.5" y="167.4">1</text>
<text x="70.5" y="164.8">2</text>
<text x="70.5" y="162.3">3</text>
<text x="74.2" y="165.9">IN2</text>
<text x="74.2" y="163.4">GND1</text>
<text x="80.6" y="163.4">GND2</text>
<text x="80.9" y="165.9">OUT2</text>
<text x="87.6" y="167.4">10</text>
<text x="88.2" y="162.3">8</text>
<text x="88.2" y="164.8">9</text>
<text x="93.9" y="162.8">GND</text>
<text x="94" y="167.4">TMDS_CLKN</text>
<text x="94" y="164.8">TMDS_CLKP</text>
<text x="129.5" y="164.8">CEC</text>
<text x="137.2" y="164.8">13</text>
<text x="140.2" y="165.9">CEC</text>
<text x="177.8" y="167.4">SDA_SINK</text>
<text x="177.8" y="164.8">SCL_SINK</text>
<text x="196.9" y="167.2">R709</text>
<text x="196.9" y="164.7">R708</text>
<text x="207" y="167.2">10K</text>
<text x="207" y="164.7">10K</text>
<text x="211.5" y="167.2">5% 0603</text>
<text x="211.5" y="164.7">5% 0603</text>
<text x="73.8" y="171">RCLAMP0524P</text>
<text x="74.2" y="168.5">IN1</text>
<text x="80.9" y="168.5">OUT1</text>
<text x="119.4" y="169.9">SCL_SINK</text>
<text x="119.4" y="172.5">SDA_SINK</text>
<text x="137.2" y="169.9">15</text>
<text x="137.2" y="172.5">16</text>
<text x="140.2" y="171">SCL</text>
<text x="140.2" y="173.5">SDA</text>
<text x="177.8" y="169.9">CEC</text>
<text x="196.9" y="169.7">R710</text>
<text x="207" y="169.7">2K7</text>
<text x="211.5" y="169.7">5% 0805H</text>
<text x="137.2" y="177.5">14</text>
<text x="140.2" y="178.6">UTILITY/HEAC+</text>
<text x="10.3" y="185.8">D</text>
<text x="119.4" y="180.1">HPD_SINK</text>
<text x="137.2" y="180.1">19</text>
<text x="140.2" y="181.2">HPD/HEAC-</text>
<text x="267.7" y="185.8">D</text>
<text x="89.9" y="188">On the</text>
<text x="89.9" y="190.1">plane</text>
<text x="96.1" y="190.1">underneat</text>
<text x="97.5" y="188">hdmi</text>
<text x="103.2" y="188">connector</text>
<text x="106.7" y="190.1">the</text>
<text x="110.7" y="190.1">TXP and</text>
<text x="113.6" y="188">void</text>
<text x="118.6" y="188">the</text>
<text x="119.8" y="190.1">TXN</text>
<text x="142" y="189.9" transform="rotate(-90 142 189.9)">2</text>
<text x="143.1" y="187.5" transform="rotate(-90 143.1 187.5)">D2S</text>
<text x="144.5" y="189.9" transform="rotate(-90 144.5 189.9)">5</text>
<text x="145.6" y="187.5" transform="rotate(-90 145.6 187.5)">D1S</text>
<text x="147.1" y="189.9" transform="rotate(-90 147.1 189.9)">8</text>
<text x="148.1" y="187.5" transform="rotate(-90 148.1 187.5)">D0S</text>
<text x="149.6" y="190.5" transform="rotate(-90 149.6 190.5)">11</text>
<text x="150.7" y="187.5" transform="rotate(-90 150.7 187.5)">CKS</text>
<text x="152.1" y="190.5" transform="rotate(-90 152.1 190.5)">17</text>
<text x="153.2" y="187.5" transform="rotate(-90 153.2 187.5)">GND</text>
<text x="154.7" y="190.6" transform="rotate(-90 154.7 190.6)">SH</text>
<text x="155.8" y="187.5" transform="rotate(-90 155.8 187.5)">SH</text>
<text x="89.9" y="192.1">pins</text>
<text x="89.9" y="194.2">Ref</text>
<text x="94" y="194.2">: Layout</text>
<text x="94.9" y="192.1">to</text>
<text x="97.8" y="192.1">reduce</text>
<text x="103" y="194.2">Guideline</text>
<text x="105.3" y="192.1">capacitance.</text>
<text x="112.9" y="194.2">for</text>
<text x="116.6" y="194.2">PTN3366</text>
<text x="152.9" y="200.2">GND</text>
<text x="35" y="205.7">1</text>
<text x="85" y="205.7">2</text>
<text x="135" y="205.7">3</text>
<text x="185" y="205.7">4</text>
<text x="235" y="205.7">5</text>
</g>
</svg>
